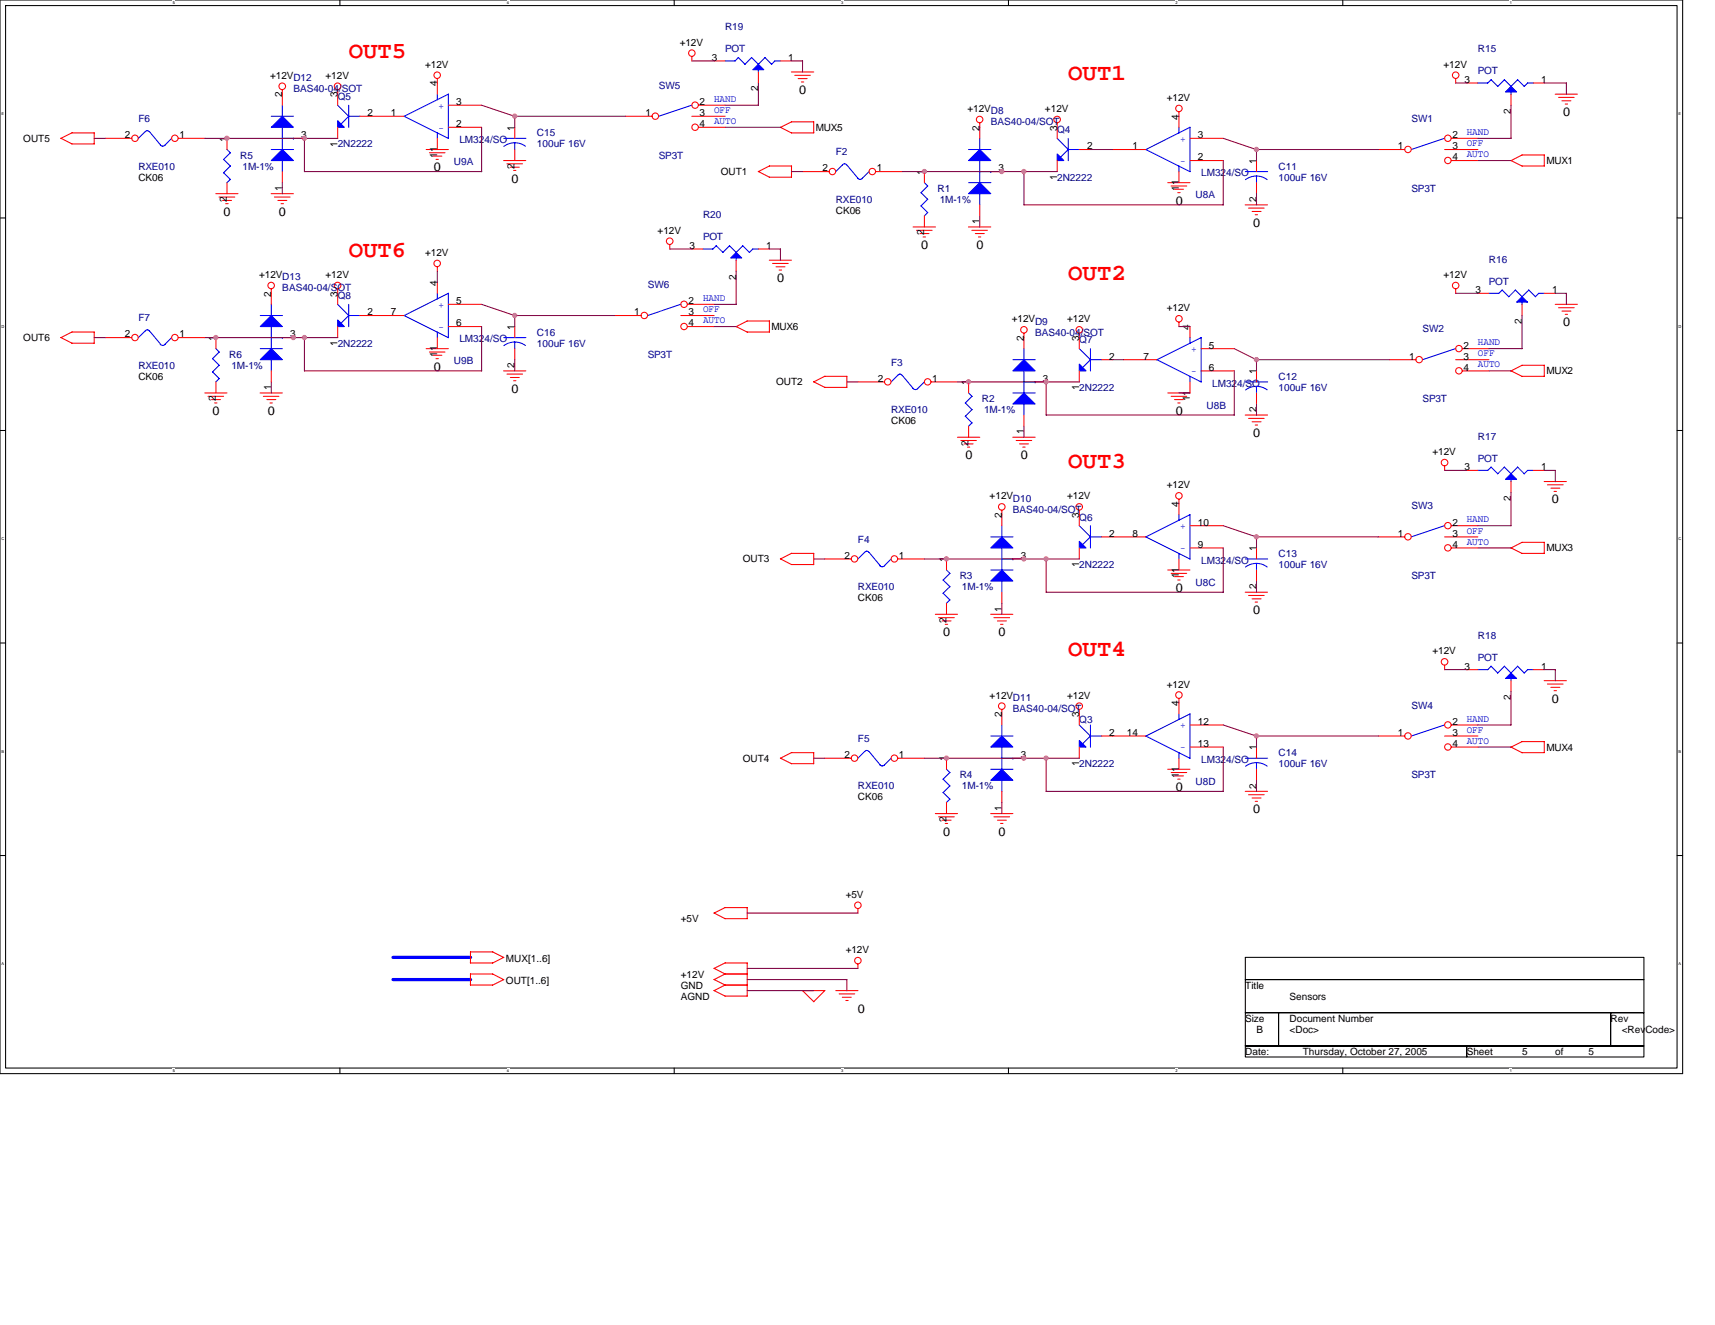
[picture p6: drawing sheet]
<svg xmlns="http://www.w3.org/2000/svg" width="279mm" height="216mm" viewBox="0 0 279 216" stroke-linecap="round" stroke-linejoin="round" font-family="sans-serif">
<path d="M0 0h274.1v174.9h-274.1zM.9 .9h272.3v173.1h-272.3z" fill="none" stroke="#000" stroke-width=".17"/>
<g fill="#fff">
<path d="M28.1 .1h.4v.7h-.4z"/>
<path d="M28.1 174.1h.4v.7h-.4z"/>
</g>
<path d="M55.4 0v.9M55.4 174v.9" fill="none" stroke="#000" stroke-width=".17"/>
<g fill="#fff">
<path d="M82.6 .1h.3v.7h-.3z"/>
<path d="M82.6 174.1h.3v.7h-.3z"/>
</g>
<path d="M109.8 0v.9M109.8 174v.9" fill="none" stroke="#000" stroke-width=".17"/>
<g fill="#fff">
<path d="M137.1 .1h.3v.7h-.3z"/>
<path d="M137.1 174.1h.3v.7h-.3z"/>
</g>
<path d="M164.3 0v.9M164.3 174v.9" fill="none" stroke="#000" stroke-width=".17"/>
<g fill="#fff">
<path d="M191.5 .1h.4v.7h-.4z"/>
<path d="M191.5 174.1h.4v.7h-.4z"/>
</g>
<path d="M218.8 0v.9M218.8 174v.9" fill="none" stroke="#000" stroke-width=".17"/>
<g fill="#fff">
<path d="M246 .1h.3v.7h-.3z"/>
<path d="M246 174.1h.3v.7h-.3z"/>
<path d="M.2 18.2h.4v.7h-.4z"/>
<path d="M273.5 18.2h.4v.7h-.4z"/>
<path d="M.2 52.8h.5v.7h-.5z"/>
<path d="M273.5 52.8h.4v.7h-.4z"/>
</g>
<path d="M0 35.5h.9M273.2 35.5h.9" fill="none" stroke="#000" stroke-width=".17"/>
<g fill="#fff">
<path d="M.2 87.4h.5v.7h-.5z"/>
<path d="M273.5 87.4h.4v.7h-.4z"/>
</g>
<path d="M0 70.1h.9M273.2 70.1h.9" fill="none" stroke="#000" stroke-width=".17"/>
<g fill="#fff">
<path d="M.2 122.1h.4v.7h-.4z"/>
<path d="M273.5 122.1h.4v.7h-.4z"/>
</g>
<path d="M0 104.8h.9M273.2 104.8h.9" fill="none" stroke="#000" stroke-width=".17"/>
<g fill="#fff">
<path d="M.2 156.7h.4v.7h-.4z"/>
<path d="M273.5 156.7h.4v.7h-.4z"/>
</g>
<path d="M0 139.4h.9M273.2 139.4h.9M202.9 156h64.9v3.6h-64.9zM202.9 159.6h64.9v5.4h-64.9zM202.9 165h5.4v5.4h-5.4zM202.9 170.4h36.1v1.8h-36.1zM208.3 165h54.1v5.4h-54.1zM239 170.4h28.8v1.8h-28.8zM262.4 165h5.4v5.4h-5.4z" fill="none" stroke="#000" stroke-width=".17"/>
<g fill="none" stroke="#f00" stroke-width=".17">
<path d="M46 14.6v2.5M55 14.6v2.5M58.6 18.9h7.2M71.2 12.8v2.5M73 17.1h5.5M101.9 18.9h4.3M112.7 9.2v.7M112.7 18.9h5.4M113.8 17.1h4.3M116.3 9.9h1.8M123.5 11.7v1.8M127.1 9.9h1.8"/>
<path d="M128.9 11.7h3.7M128.9 19.9l3.7-.1v1.9h-3.7M128.9 19.9l-1.8 .9M129.5 12.3h2.5M130 12.8h1.5M130.6 13.4h.3M192.1 18.2v2.5M237.2 12.8v.7M239 13.5h1.8M246.2 15.3v1.8M249.8 13.5h1.8M253.4 15.3h3.6"/>
<path d="M253.9 15.9h2.6M254.5 16.4h1.4M255 17h.4M9.9 22.5l1.8 1M11.7 21.7h3.7l-.1 1.8h-3.6M11.7 21.6l-1.8 .9M17.1 22.5h4.4M29 22.5h4.4M35.2 31.6h3.6M35.7 32.1h2.5M36.3 32.7h1.4M36.8 33.2h.4"/>
<path d="M37 22.5v1.9M37 29.8v1.8M44.2 31.6h3.6M44.7 32.1h2.6M45.3 32.7h1.4M45.8 33.2h.4M46 28v1.8M47.8 22.5h1.8M55 20.7v1.8M69.4 24.4h3.6M70 24.9h2.5M70.5 25.4h1.5"/>
<path d="M71 26h.4M71.2 22.5v1.9M73 20.7h5.5M82 26.2h3.7M82.6 26.7h2.5M83.1 27.2h1.5M83.7 27.8h.4M83.9 20.7v1.8M83.9 24.4v1.8M109.1 39.9v.7M113.8 20.7h4.3M123.5 27.9l1.8 1"/>
<path d="M127.1 20.7l1.9 1M128.9 27.1v1.8h-3.6M129 27.1l-3.6-.1-1.9 1M130.7 28h4.4M142.7 28h4.3M148.8 37h3.6M149.3 37.5h2.5M149.9 38.1h1.4M150.4 38.6h.4M150.6 28v1.8M150.6 35.2v1.8M157.8 37h3.6"/>
<path d="M158.3 37.5h2.6M158.9 38.1h1.5M159.4 38.6h.4M159.6 20v2.5M159.6 33.4v1.8M161.4 28h1.8M172.2 20v2.5M172.2 26.2v1.8M175.8 24.4h1.9M181.3 24.4h5.4M190.2 29.8h3.7M190.8 30.3h2.5"/>
<path d="M191.3 30.8h1.5M191.9 31.4h.4M192.1 28v1.8M193.9 26.2h5.4M193.9 22.5h5.4M202.9 33.4h3.6M203.4 33.9h2.6M204 34.5h1.4M204.5 35h.4M204.7 26.2v1.8M204.7 29.8v1.8M224.5 24.4h4.4"/>
<path d="M235.4 24.4h5.4M236.4 26.2h4.4M236.4 22.5h4.4M246.2 26.2l1.8 .9M248 27.1h3.6M251.6 25.2v1.9M251.6 25.3h-3.7l-1.8 .9M9.9 55l1.8 .9M9.9 55l1.8-.9h3.6v1.8M11.7 55.9h3.6M17.1 55h4.4M29 55h4.4"/>
<path d="M35.2 55v1.8M44.2 47.1v2.5M46 55h1.8M55 47.1v2.5M55 53.2v1.8M58.6 51.4h7.2M69.4 56.8h3.6M70 57.4h2.5M70.5 57.9h1.5M71 58.4h.4M71.2 43.5v.7M71.2 46v1.8"/>
<path d="M71.2 55v1.8M73 49.6h5.5M73 53.2h5.5M83.9 53.2v1.8M83.9 56.8v1.8M100.1 51.4h4.3M110.9 51.4h5.4M112 49.6h4.3M112 53.2h4.3M112.7 40.6h1.8M119.9 42.4v1.8M119.9 53.2l1.9 .9"/>
<path d="M121.7 52.3h3.6l.1 1.8h-3.7M121.7 52.3l-1.8 .9M123.5 40.6h1.8M125.3 42.4h3.6M125.9 42.9h2.5M126.4 43.5h1.5M126.9 44h.4M166.8 54.3v2.5M175.8 54.3v2.5M179.5 58.6h1.8M183 58.6h5.5M192.1 52.5v.7"/>
<path d="M193.9 53.2v1.8M195.7 56.8h5.4M226.3 58.6h4.4M237.2 47.1v.7M237.2 58.6h5.4M238.2 56.8h4.4M240.8 47.8h1.8M248 49.6v1.8M251.6 47.8h1.8M253.4 49.6h3.6M253.9 50.1h2.6M254.5 50.7h1.4"/>
<path d="M255 51.2h.4M33.4 64h3.6M33.9 64.6h2.5M34.5 65.1h1.4M35 65.7h.3M35.2 62.2v1.8M42.4 64h3.6M42.9 64.6h2.5M43.5 65.1h1.4M44 65.7h.4M44.2 60.4v1.8M82 60.4h3.7"/>
<path d="M82.6 61h2.5M83.1 61.5h1.5M83.7 62h.4M134.4 61.3h3.6M134.4 61.3l-1.8 .9M138 61.3v1.8h-3.7l-1.8-.9M139.8 62.2h4.3M151.7 62.2h4.3M156 71.2h3.6M156.5 71.8h2.6M157.1 72.3h1.4M157.6 72.9h.4"/>
<path d="M157.8 62.2v1.8M157.8 69.4v1.8M165 71.2h3.6M165.5 71.8h2.6M166.1 72.3h1.5M166.6 72.9h.4M166.8 67.6v1.8M168.6 62.2h1.8M175.8 60.4v1.8M190.8 64.6h2.5M191.3 65.1h1.5M191.9 65.7h.4"/>
<path d="M193.9 62.2v1.8h-3.7M195.7 60.4h5.4M202.9 67.6h3.6M203.4 68.2h2.6M204 68.7h1.4M204.5 69.3h.4M204.7 60.4v1.8M204.7 64v1.8M235.4 75.9v.8M238.2 60.4h4.4M239 76.6h1.8M246.2 78.5v1.8"/>
<path d="M248 61.3h3.6M249.8 76.6h1.8M251.6 78.5h3.6M251.6 61.3v-1.8h-3.7l-1.8 1 1.9 .8M252.1 79h2.6M252.7 79.5h1.4M127.1 91.1l1.8 .9M128.9 90.2h3.7v1.8h-3.7M129 90.1l-1.9 1M134.4 91.1h4.3M146.3 91.1h4.3M154.2 91.1v1.8"/>
<path d="M154.2 98.3v1.8M163.2 83.1v2.6M163.2 96.5v1.8M165 91.1h1.8M175.8 83.1v2.6M175.8 89.3v1.8M179.5 87.5h7.2M190.2 92.9h3.7M190.8 93.4h2.5M191.3 94h1.5M191.9 94.5h.4M192.1 81.3v2.6"/>
<path d="M192.1 91.1v1.8M193.9 85.7h5.4M193.9 89.3h5.4M202.9 96.5h3.6M203.4 97h2.6M204 97.6h1.4M204.5 98.1h.4M204.7 89.3v1.8M204.7 92.9v1.8M224.5 87.5h4.4M235.4 87.5h5.4M236.4 85.7h4.4"/>
<path d="M236.4 89.3h4.4M246.2 89.3l1.8 .9M248 90.2h3.6M251.6 88.3v1.9M251.6 88.4h-3.7l-1.8 .9M253.2 80.1h.4M152.4 100.1h3.6M152.9 100.6h2.6M153.5 101.2h1.4M154 101.7h.4M161.4 100.1h3.6M161.9 100.6h2.6"/>
<path d="M162.5 101.2h1.5M163 101.7h.4M163.2 115.6v2.5M175.8 115.6v2.5M179.5 119.9h7.2M192.1 113.8v2.5M193.9 118.1h5.4M224.5 119.9h4.4M235.4 108.4v.7M235.4 119.9h5.4M236.4 118.1h4.4M239 109.1h1.8"/>
<path d="M246.2 110.9v1.8M249.8 109.1h1.8M251.6 110.9h3.6M252.1 111.5h2.6M252.7 112h1.4M253.2 112.5h.4M127.1 123.5l1.8 .9M128.9 124.4h3.7M128.9 122.6h3.7v1.9M129 122.6l-1.9 .9M134.4 123.5h4.3M146.3 123.5h4.3"/>
<path d="M152.4 132.6h3.6M152.9 133.1h2.6M153.5 133.6h1.4M154 134.2h.4M154.2 123.5v1.8M154.2 130.7v1.9M161.4 132.6h3.6M161.9 133.1h2.6M162.5 133.6h1.5M163 134.2h.4M163.2 128.9v1.8M165 123.5h1.8"/>
<path d="M175.8 121.7v1.8M190.2 125.3h3.7M190.8 125.9h2.5M191.3 126.4h1.5M191.9 127h.4M192.1 123.5v1.8M193.9 121.7h5.4M202.9 128.9h3.6M203.4 129.5h2.6M204 130h1.4M204.5 130.6h.4M204.7 121.7v1.8"/>
<path d="M204.7 125.3v1.8M236.4 121.7h4.4M248 122.6h3.6M251.6 120.8v1.8M251.6 120.8h-3.6l-1.8 .9 1.8 1M76.6 156.9h3.7M76.6 158.7v1.8M76.6 158.7h3.7l1.8 .9M82.1 156l-1.9 .9M82.1 159.6l-1.9 .9M82.1 156l-1.8-.9h-3.7v1.8M116.3 148.8l1.8 .9h3.6"/>
<path d="M118.1 156.9h3.7l-.1 5.4M118.1 147.9h3.6v1.8M118.2 158.7l-1.9 .9 1.8 .9h3.7M118.2 156.9l-1.9 .9 1.8 .9h3.7M118.2 147.9l-1.9 .9M139.8 148.1v.7M139.8 157.1v.7M76.6 160.5h3.7M118.2 160.5l-1.9 .9 1.8 .9h3.6M134.4 161.4h-3.7l1.9 1.8M134.4 161.4l-1.8 1.8M136.2 161.4h3.6"/>
<path d="M136.7 161.9h2.6M137.2 162.5h1.5M137.8 163h.4"/>
<circle cx="46" cy="14.1" r=".54"/>
<circle cx="55" cy="14.1" r=".54"/>
<circle cx="71.2" cy="12.3" r=".53"/>
<circle cx="106.8" cy="18.9" r=".52"/>
<circle cx="112.7" cy="8.7" r=".53"/>
<circle cx="113.2" cy="17.1" r=".52"/>
<circle cx="159.6" cy="19.5" r=".53"/>
<circle cx="172.2" cy="19.5" r=".54"/>
<circle cx="192.1" cy="17.7" r=".53"/>
<circle cx="237.2" cy="12.3" r=".53"/>
<circle cx="22" cy="22.5" r=".52"/>
<circle cx="28.5" cy="22.5" r=".52"/>
<circle cx="109.1" cy="39.3" r=".54"/>
<circle cx="113.2" cy="20.7" r=".52"/>
<circle cx="135.6" cy="28" r=".52"/>
<circle cx="142.1" cy="28" r=".52"/>
<circle cx="229.4" cy="24.4" r=".52"/>
<circle cx="235.9" cy="26.2" r=".52"/>
<circle cx="235.9" cy="22.5" r=".52"/>
<circle cx="22" cy="55" r=".52"/>
<circle cx="28.5" cy="55" r=".52"/>
<circle cx="44.2" cy="46.5" r=".53"/>
<circle cx="55" cy="46.5" r=".54"/>
<circle cx="71.2" cy="42.9" r=".53"/>
<circle cx="105" cy="51.4" r=".52"/>
<circle cx="111.4" cy="49.6" r=".52"/>
<circle cx="111.4" cy="53.2" r=".52"/>
<circle cx="166.8" cy="53.7" r=".53"/>
<circle cx="175.8" cy="53.7" r=".53"/>
<circle cx="192.1" cy="51.9" r=".53"/>
<circle cx="231.2" cy="58.6" r=".52"/>
<circle cx="237.2" cy="46.5" r=".53"/>
<circle cx="237.7" cy="56.8" r=".52"/>
<circle cx="144.6" cy="62.2" r=".52"/>
<circle cx="151.1" cy="62.2" r=".52"/>
<circle cx="235.3" cy="75.4" r=".54"/>
<circle cx="237.7" cy="60.4" r=".52"/>
<circle cx="139.2" cy="91.1" r=".52"/>
<circle cx="145.7" cy="91.1" r=".52"/>
<circle cx="163.2" cy="82.6" r=".54"/>
<circle cx="175.8" cy="82.6" r=".53"/>
<circle cx="192.1" cy="80.8" r=".53"/>
<circle cx="229.4" cy="87.5" r=".52"/>
<circle cx="235.9" cy="89.3" r=".52"/>
<circle cx="235.9" cy="85.7" r=".52"/>
<circle cx="163.2" cy="115.1" r=".54"/>
<circle cx="175.8" cy="115.1" r=".53"/>
<circle cx="192.1" cy="113.2" r=".53"/>
<circle cx="229.4" cy="119.9" r=".52"/>
<circle cx="235.3" cy="107.8" r=".54"/>
<circle cx="235.9" cy="118.1" r=".52"/>
<circle cx="139.2" cy="123.5" r=".52"/>
<circle cx="145.7" cy="123.5" r=".52"/>
<circle cx="235.9" cy="121.7" r=".52"/>
<circle cx="139.8" cy="156.5" r=".53"/>
<circle cx="139.8" cy="147.5" r=".53"/>
</g>
<g fill="none" stroke="#00f" stroke-width=".17">
<path d="M44.2 18.9h3.6M46 17.1v1.9M55 17.1l1.8 1.9M56.8 17.1v3.7M58.6 18.9h-1.8l-1.3 1.3M65.8 18.9l7.3 3.7M71.2 15.3v1M73 15.3v7.2M73 15.3l-7.2 3.7M112.7 17.1l-5.4 1.8M118.1 9.9h1.7l.5-.5 1.1 1.1M123.5 10.5l-1.1-1.1-1.1 1.1"/>
<path d="M123.5 11.4v.3M124.6 9.4l1.1 1.1M124.6 9.4l-1.1 1.1M127.1 9.9h-.9l-.5 .6M240.7 13.5h1.7M242.9 13l1.1 1.1 1.1-1.1M242.9 13l-.5 .5M245.1 13l1 1.1 1.1-1.1M246.2 15v.4M247.2 13l1.1 1.1 .6-.6M248.9 13.5h.9M23.6 21.5l-1.1 1.1"/>
<path d="M23.7 21.5l.3-.2 .3 .2M24.4 21.5l1.8 2.2M26.1 23.6a.51 .51 0 0 0 .8 0M28 22.5l-1.1 1.2M36.4 28.2l1.1 1.1M37 24.4l.5 .5M37.5 24.9l-1.1 1.1 1.1 1.1M37.5 27.1l-1.1 1.1M37.5 29.2l-.5 .6M44.2 24.4h3.6M46 22.5h1.8M46 20.7v3.7"/>
<path d="M46 26.1v1.9M47.8 22.5h.1M71.2 21.7v.9M82.1 22.5h3.6M83.9 23.3v1.1M85.6 23.8l-1-.4-.8-.1-1.1 .2-.6 .4M137.9 26.9l-.1-.2h-.4l-1.3 1.3M138 26.9l1.8 2.2M139.7 29l.4 .2 .4-.1M141.6 28l-1.1 1.1M150.6 29.8l.6 .5M151.1 30.3l-1.1 1.1 1.2 1.1"/>
<path d="M151.1 32.5l-1.1 1.1 1.2 1M151.1 34.6l-.5 .6M157.8 29.8h3.6M157.8 24.4h3.6M159.6 22.5v1.9M159.6 26.2v3.6M159.6 31.5v1.9M159.6 28h1.8M161.4 28h.1M172.2 22.5l1.9 1.9M174 22.5v3.7M175.9 24.4h-1.9l-1.2 1.2"/>
<path d="M186.7 24.4l7.2 3.6v-7.3l-7.3 3.7M192.1 20.7v1M192.1 27.1v.9M202.9 28h3.6M202.9 29.3a2.93 2.93 0 0 1 3.5 0M204.7 28.7v1.1M235.4 22.5l-5.5 1.9M24.3 53.9l-.1-.1h-.4l-1.3 1.2M24.4 53.9l1.8 2.2M26.1 56.1l.4 .2 .4-.2M28 55l-1.1 1.1M35.2 56.8l.5 .6"/>
<path d="M35.7 57.4l-1.1 1.1 1.1 1M35.7 59.5l-1.1 1.1 1.1 1.1M42.4 56.8h3.6M42.4 51.4h3.6M44.2 49.6v1.8M44.2 53.2v3.6M44.2 58.6v1.8M44.2 55h1.8M46 55h.1M55 49.6l1.8 1.8M56.8 49.6v3.6M58.6 51.4h-1.8l-1.3 1.3"/>
<path d="M65.8 51.4l7.2-3.6v7.2M65.8 51.4l7.3 3.6M71.2 47.8v.9M71.2 54.1v.9M82.1 55h3.6M83.9 55.7v1.1M85.6 56.3l-1-.5-.8-.1-1.1 .3-.6 .3M110.9 49.6l-5.4 1.8M114.5 40.6h1.6M116.1 40.6l.6-.6 1.1 1.1M119.9 41.1l-1.1-1.1-1 1.1M119.9 42v.4"/>
<path d="M122.1 41.1l-1.1-1.1-1.1 1.1M123.5 40.6h-.9l-.5 .5M165 58.6h3.7M166.8 56.8v1.8M175.8 56.8l1.9 1.8M177.7 56.8v3.7M179.5 58.6h-1.8l-1.3 1.3M193.9 55v.9M195.7 55l-7.3 3.6M195.7 55v7.3l-7.2-3.7M237.2 56.8l-5.4 1.8M242.5 47.8h1.7"/>
<path d="M244.7 47.2l1.1 1.1M244.7 47.3l-.5 .5M246.9 47.2l1.1 1.1M246.9 47.3l-1.1 1.1M248 49.2v.4M250.1 48.3l-1.1-1.1-1.1 1.2M250.7 47.8h.9M250.7 47.8l-.6 .6M35.7 61.7l-.5 .6M146.3 61.2l-1.1 1.1M146.3 61.2l.3-.2 .3 .2M147 61.2l1.8 2.1"/>
<path d="M148.7 63.3l.4 .2 .4-.2M150.6 62.2l-1.1 1.1M157.3 65.7l1.1 1.1-1.2 1M157.3 67.8l1.1 1.1-.6 .6M157.8 64l.6 .6-1.2 1.1M165 64h3.7M166.8 62.2h1.9M166.8 60.4v3.6M166.8 65.8v1.8M168.6 62.2h.1M193.9 61.3v1M202.9 62.2h3.6"/>
<path d="M204.7 62.9v1.2M206.4 63.5a2.94 2.94 0 0 0-3.5 0M242.9 76.1l1.1 1.1M242.9 76.1l-.5 .5h-1.7M245.1 76.1l1.1 1.1M245.1 76.1l-1.1 1.1M246.2 78.1v.4M247.2 76.1l1.1 1.1M247.2 76.1l-1.1 1.1M248.9 76.6h.9M248.9 76.6l-.6 .6M141.5 90l-.1-.1h-.4l-1.3 1.2"/>
<path d="M141.6 90l1.8 2.2M143.3 92.2l.4 .2 .4-.2M145.2 91.1l-1.1 1.1M153.6 94.5l1.2 1.1-1.2 1.1M153.6 96.7l1.2 1.1-.6 .5M154.2 92.9l.6 .6-1.2 1M161.4 92.9h3.6M161.4 87.5h3.6M163.2 85.7v1.8M163.2 89.3v3.6M163.2 94.7v1.8M163.2 91.1h1.8"/>
<path d="M165 91.1h.1M175.8 85.7l1.9 1.8M177.7 87.5h1.8M177.7 85.7v3.6M177.7 87.5l-1.3 1.3M192.1 83.9v.9M192.1 90.2v.9M193.9 91.1v-7.2l-7.3 3.6 7.3 3.6M202.9 91.1h3.6M202.9 92.4a2.93 2.93 0 0 1 3.5 0M204.7 91.8v1.1M235.4 85.6l-5.5 1.9"/>
<path d="M161.4 119.9h3.6M163.2 118.1v1.9M175.8 118.1l1.9 1.9M177.7 118.1v3.7M177.7 119.9l-1.3 1.3M177.7 119.9h1.8M192.1 116.3v.9M235.4 118.1l-5.5 1.8M240.7 109.1h1.7M242.9 108.5l1.1 1.2 1.1-1.1M242.9 108.6l-.5 .5M245.1 108.5l1 1.2 1.1-1.1"/>
<path d="M246.2 110.6v.3M247.2 108.5l1.1 1.2 .6-.6M248.9 109.1h.9M140.9 122.4l-1.2 1.2M140.9 122.4l.3-.1 .3 .1M141.6 122.4l1.8 2.3M145.2 123.5l-1.1 1.1a.51 .51 0 0 1-.8 0M153.6 127l1.2 1.1M154.2 125.3l.6 .6-1.2 1.1M154.7 128.1l-1.1 1.1 1.2 1M154.7 130.2l-.5 .6M161.4 125.3h3.6"/>
<path d="M163.2 121.7v3.6M163.2 127.1v1.8M163.2 123.5h1.8M165 123.5h.1M192.1 122.6v1M193.9 123.5v-7.2l-7.3 3.7 7.3 3.6M202.9 123.5h3.6M204.7 124.3v1.1M206.4 124.8a2.94 2.94 0 0 0-3.5 .1"/>
</g>
<g fill="#00f" stroke="#00f" stroke-width=".17">
<path d="M122.6 11.4l.9-.9 .9 .9z" fill-rule="evenodd"/>
<path d="M246.2 14.1l.9 .9h-1.8z" fill-rule="evenodd"/>
<path d="M247.1 49.2l.9-.9 .9 .9z" fill-rule="evenodd"/>
<path d="M157.8 31.6l1.8-1.8 1.8 1.8z" fill-rule="evenodd"/>
<path d="M157.8 26.2l1.8-1.8 1.8 1.8z" fill-rule="evenodd"/>
<path d="M246.2 109.7l.9 .9h-1.8z" fill-rule="evenodd"/>
<path d="M163.2 92.9l1.8 1.8h-3.6z" fill-rule="evenodd"/>
<path d="M161.4 89.3l1.8-1.8 1.8 1.8z" fill-rule="evenodd"/>
<path d="M44.2 56.8l1.8 1.8h-3.6z" fill-rule="evenodd"/>
<path d="M42.4 53.2l1.8-1.8 1.8 1.8z" fill-rule="evenodd"/>
<path d="M55 52.1l1.1 1.1h-1.1z" fill-rule="evenodd"/>
<path d="M55 19.7l1.1 1h-1.1z" fill-rule="evenodd"/>
<path d="M172.2 25.1l1.1 1.1h-1.1z" fill-rule="evenodd"/>
<path d="M119.9 41.1l.9 .9h-1.8z" fill-rule="evenodd"/>
<path d="M175.8 59.3l1.1 1.1h-1.1z" fill-rule="evenodd"/>
<path d="M175.8 88.2l1.1 1.1h-1.1z" fill-rule="evenodd"/>
<path d="M246.2 77.2l.9 .9h-1.8z" fill-rule="evenodd"/>
<path d="M175.8 120.6l1.1 1.1h-1.1z" fill-rule="evenodd"/>
<path d="M46 24.4l1.8 1.8h-3.6z" fill-rule="evenodd"/>
<path d="M44.2 20.7l1.8-1.8 1.8 1.8z" fill-rule="evenodd"/>
<path d="M163.2 125.3l1.8 1.8h-3.6z" fill-rule="evenodd"/>
<path d="M163.2 119.9l1.8 1.8h-3.6z" fill-rule="evenodd"/>
<path d="M166.8 64l1.8 1.8h-3.6z" fill-rule="evenodd"/>
<path d="M166.8 58.6l1.8 1.8h-3.6z" fill-rule="evenodd"/>
</g>
<path d="M64 159.6h12.7M64 156h12.7" fill="none" stroke="#00f" stroke-width=".53"/>
<g fill="none" stroke="#800040" stroke-width=".17">
<path d="M78.5 17.1l5.4 1.9M101.9 18.9h-18v1.9M112.7 9.9h3.7M123.5 13.5v3.7l-5.4-.1M128.9 9.9h1.9M130.7 9.9v1.8M237.2 13.5h1.8M246.2 17.1v5.5M251.6 13.5h3.6M255.2 13.5v1.9M15.3 22.5h1.9M33.4 22.5h21.6"/>
<path d="M46 29.8v1.8M78.5 20.7v7.3h-28.9v-5.5M118.1 20.7h9.1M128.9 28h1.9M147 28h25.3M159.6 35.2v1.8M177.7 24.4h3.6M199.3 26.2v7.2h-32.5v-5.4M199.3 22.5l5.4 1.9M204.7 31.6v1.8M224.6 24.4h-19.9v1.8M240.8 22.5h5.4"/>
<path d="M240.8 26.2h5.4M15.3 55h1.9M33.4 55h21.6M71.2 44.2v1.8M78.5 53.2v7.3l-28.9-.1v-5.4M78.5 49.6l5.4 1.8M83.9 58.6v1.9M100.1 51.4h-16.2v1.8M109.1 40.6h3.6M116.3 53.2h3.7M119.9 44.2v5.4h-3.6M125.3 40.6h1.9l-.1 1.8"/>
<path d="M181.3 58.6h1.8M192.1 53.2h1.8M201.1 56.8l3.6 1.8M226.4 58.6h-21.7v1.9M237.2 47.8h3.6M248 51.4v5.4h-5.5M253.4 47.8h1.8M255.2 47.8v1.8M44.2 62.2v1.9M138 62.2h1.8M156 62.2h19.9M166.8 69.4v1.9"/>
<path d="M170.4 62.2v5.4M170.4 67.6h30.7M192 64h1.9M201.1 60.4v7.2M204.7 65.8v1.8M235.4 76.6h3.6M242.6 60.4h3.6M251.6 76.6h1.8M253.4 76.6v1.9M132.6 91.1h1.8M150.6 91.1h25.3M163.2 98.3v1.8"/>
<path d="M170.4 96.5h28.9M170.4 91.1v5.4M199.3 89.3v7.2M199.3 85.7l5.4 1.8M204.7 94.7v1.8M224.6 87.5h-19.9v1.8M240.7 85.7h5.5M240.8 89.3h5.4M246.2 80.3v5.4M199.3 118.1l5.4 1.9M224.6 119.9h-19.9v1.9M235.4 109.1h3.6"/>
<path d="M240.7 118.1h5.5M246.2 112.7v5.5M251.6 109.1h1.8M253.4 109.1v1.8M132.6 123.5h1.8M150.6 123.5h25.3M163.2 130.7v1.9M170.4 123.5v5.5M170.4 128.9h28.9M199.3 121.7v7.3M204.7 127.1v1.9M240.8 121.7h5.4"/>
<path d="M121.7 157.8h18.1M121.7 159.6h16.3M121.7 148.8h18.1M138 159.6v1.8M121.7 161.4h10.9"/>
</g>
<g fill="#f0f" stroke="#f0f" stroke-width=".17">
<circle cx="166.8" cy="27.9" r=".35"/>
<circle cx="204.7" cy="24.3" r=".35"/>
<circle cx="49.6" cy="22.5" r=".35"/>
<circle cx="83.8" cy="18.9" r=".35"/>
<circle cx="83.8" cy="51.4" r=".35"/>
<circle cx="37" cy="22.5" r=".35"/>
<circle cx="150.6" cy="27.9" r=".35"/>
<circle cx="163.2" cy="27.9" r=".35"/>
<circle cx="170.4" cy="123.5" r=".35"/>
<circle cx="170.4" cy="62.2" r=".35"/>
<circle cx="157.8" cy="62.2" r=".35"/>
<circle cx="154.2" cy="91.1" r=".35"/>
<circle cx="170.4" cy="91.1" r=".35"/>
<circle cx="154.2" cy="123.5" r=".35"/>
<circle cx="35.2" cy="55" r=".35"/>
<circle cx="49.6" cy="55" r=".35"/>
<circle cx="47.8" cy="55" r=".35"/>
<circle cx="166.8" cy="91.1" r=".35"/>
<circle cx="166.8" cy="123.5" r=".35"/>
<circle cx="204.7" cy="87.5" r=".35"/>
<circle cx="204.7" cy="119.9" r=".35"/>
<circle cx="204.7" cy="58.6" r=".35"/>
</g>
<g font-size="3.8" fill="#f00">
<text x="56.8" y="9.5">OUT5</text>
<text x="174" y="13.1">OUT1</text>
<text x="56.8" y="41.9">OUT6</text>
<text x="174" y="45.6">OUT2</text>
<text x="174" y="76.2">OUT3</text>
<text x="174" y="106.8">OUT4</text>
</g>
<g font-size="2">
<text x="130.2" y="15.3">0</text>
<text x="254.7" y="18.9">0</text>
<text x="70.7" y="27.9">0</text>
<text x="83.3" y="29.7">0</text>
<text x="36.4" y="35.2">0</text>
<text x="45.4" y="35.2">0</text>
<text x="191.5" y="33.3">0</text>
<text x="150.1" y="40.6">0</text>
<text x="159.1" y="40.6">0</text>
<text x="204.2" y="37">0</text>
<text x="126.6" y="46">0</text>
<text x="254.7" y="53.2">0</text>
<text x="70.7" y="60.4">0</text>
<text x="83.3" y="64">0</text>
<text x="34.6" y="67.6">0</text>
<text x="43.6" y="67.6">0</text>
<text x="191.5" y="67.6">0</text>
<text x="204.2" y="71.2">0</text>
<text x="157.3" y="74.8">0</text>
<text x="166.3" y="74.8">0</text>
<text x="252.8" y="82">0</text>
<text x="191.5" y="96.5">0</text>
<text x="204.2" y="100.1">0</text>
<text x="153.6" y="103.7">0</text>
<text x="162.7" y="103.7">0</text>
<text x="252.8" y="114.5">0</text>
<text x="191.5" y="128.9">0</text>
<text x="153.6" y="136.1">0</text>
<text x="162.7" y="136.1">0</text>
<text x="204.2" y="132.5">0</text>
<text x="139.8" y="165">0</text>
</g>
<g font-size="1.6" fill="#000080">
<text x="118.1" y="4.9">R19</text>
<text x="118.1" y="8.5">POT</text>
<text x="240.8" y="8.5">R15</text>
<text x="47.8" y="15">BAS40-04/SOT</text>
<text x="55" y="16.3">Q5</text>
<text x="107.3" y="14.5">SW5</text>
<text x="240.8" y="12.1">POT</text>
<text x="22.5" y="19.9">F6</text>
<text x="74.8" y="23.3">LM324/SO</text>
<text x="87.5" y="22.2">C15</text>
<text x="161.4" y="20.4">BAS40-04/SOT</text>
<text x="172.2" y="21.7">Q4</text>
<text x="229.9" y="19.9">SW1</text>
<text x="22.5" y="27.6">RXE010</text>
<text x="39.1" y="25.8">R5</text>
<text x="39.5" y="27.6">1M-1%</text>
<text x="55" y="24">2N2222</text>
<text x="74" y="26.9">U9A</text>
<text x="87.5" y="24">100uF 16V</text>
<text x="107.3" y="25.8">SP3T</text>
<text x="136.2" y="25.3">F2</text>
<text x="172.2" y="29.4">2N2222</text>
<text x="195.7" y="28.7">LM324/SO</text>
<text x="208.3" y="27.6">C11</text>
<text x="208.3" y="29.4">100uF 16V</text>
<text x="114.5" y="35.6">R20</text>
<text x="136.2" y="33">RXE010</text>
<text x="152.8" y="31.2">R1</text>
<text x="153.1" y="33">1M-1%</text>
<text x="194.8" y="32.3">U8A</text>
<text x="229.9" y="31.2">SP3T</text>
<text x="114.5" y="39.2">POT</text>
<text x="46" y="47.5">BAS40-04/SOT</text>
<text x="105.5" y="46.9">SW6</text>
<text x="242.6" y="42.8">R16</text>
<text x="242.6" y="46.4">POT</text>
<text x="22.5" y="52.3">F7</text>
<text x="55" y="48.7">Q8</text>
<text x="37.3" y="58.3">R6</text>
<text x="55" y="56.5">2N2222</text>
<text x="74" y="59.4">U9B</text>
<text x="74.8" y="55.8">LM324/SO</text>
<text x="87.5" y="54.7">C16</text>
<text x="87.5" y="56.5">100uF 16V</text>
<text x="105.5" y="58.3">SP3T</text>
<text x="145.2" y="59.6">F3</text>
<text x="168.6" y="54.7">BAS40-04/SOT</text>
<text x="175.8" y="55.9">Q7</text>
<text x="231.8" y="54.1">SW2</text>
<text x="22.5" y="60.1">RXE010</text>
<text x="37.7" y="60.1">1M-1%</text>
<text x="160" y="65.5">R2</text>
<text x="175.8" y="63.7">2N2222</text>
<text x="197.5" y="63">LM324/SO</text>
<text x="208.3" y="61.9">C12</text>
<text x="208.3" y="63.7">100uF 16V</text>
<text x="231.8" y="65.5">SP3T</text>
<text x="145.2" y="67.3">RXE010</text>
<text x="160.3" y="67.3">1M-1%</text>
<text x="196.6" y="66.6">U8B</text>
<text x="240.8" y="71.6">R17</text>
<text x="240.8" y="75.2">POT</text>
<text x="165" y="83.5">BAS40-04/SOT</text>
<text x="229.9" y="83">SW3</text>
<text x="139.8" y="88.4">F4</text>
<text x="175.8" y="84.8">Q6</text>
<text x="156.4" y="94.4">R3</text>
<text x="175.8" y="92.6">2N2222</text>
<text x="194.8" y="95.4">U8C</text>
<text x="195.7" y="91.8">LM324/SO</text>
<text x="208.3" y="90.8">C13</text>
<text x="208.3" y="92.6">100uF 16V</text>
<text x="229.9" y="94.4">SP3T</text>
<text x="139.8" y="96.2">RXE010</text>
<text x="156.7" y="96.2">1M-1%</text>
<text x="240.8" y="104.1">R18</text>
<text x="240.8" y="107.7">POT</text>
<text x="165" y="116">BAS40-04/SOT</text>
<text x="175.8" y="117.8">Q3</text>
<text x="229.9" y="115.5">SW4</text>
<text x="139.8" y="120.9">F5</text>
<text x="175.8" y="125">2N2222</text>
<text x="195.7" y="124.3">LM324/SO</text>
<text x="208.3" y="123.2">C14</text>
<text x="208.3" y="125">100uF 16V</text>
<text x="139.8" y="128.6">RXE010</text>
<text x="156.4" y="126.8">R4</text>
<text x="156.7" y="128.6">1M-1%</text>
<text x="194.8" y="127.9">U8D</text>
<text x="229.9" y="126.8">SP3T</text>
</g>
<g font-size="1.6">
<text x="69.3" y="11">+12V</text>
<text x="110.7" y="7.5">+12V</text>
<text x="116" y="9.9">3</text>
<text x="128.4" y="9.9">1</text>
<text x="235.2" y="11">+12V</text>
<text x="44" y="12.8">+12VD12</text>
<text x="46" y="15.9" transform="rotate(-90 46 15.9)">2</text>
<text x="53" y="12.8">+12V</text>
<text x="55" y="15.9" transform="rotate(-90 55 15.9)">3</text>
<text x="71.2" y="14.1" transform="rotate(-90 71.2 14.1)">4</text>
<text x="74.3" y="17.1">3</text>
<text x="114" y="17.1">2</text>
<text x="123.5" y="14.9" transform="rotate(-90 123.5 14.9)">2</text>
<text x="190.1" y="16.5">+12V</text>
<text x="238.6" y="13.5">3</text>
<text x="251.1" y="13.5">1</text>
<text x="3.8" y="23.1">OUT5</text>
<text x="20.4" y="22.5">2</text>
<text x="29.2" y="22.5">1</text>
<text x="37" y="23.1" transform="rotate(-90 37 23.1)">1</text>
<text x="49.1" y="22.5">3</text>
<text x="55" y="23.9" transform="rotate(-90 55 23.9)">1</text>
<text x="59.9" y="18.9">2</text>
<text x="63.6" y="18.9">1</text>
<text x="74.3" y="20.7">2</text>
<text x="83.8" y="21.3" transform="rotate(-90 83.8 21.3)">1</text>
<text x="105.1" y="18.9">1</text>
<text x="114" y="20.7">4</text>
<text x="114" y="18.9">3</text>
<text x="132.9" y="21.3">MUX5</text>
<text x="157.6" y="18.3">+12VD8</text>
<text x="159.6" y="21.3" transform="rotate(-90 159.6 21.3)">2</text>
<text x="170.2" y="18.3">+12V</text>
<text x="172.2" y="21.3" transform="rotate(-90 172.2 21.3)">3</text>
<text x="192" y="19.5" transform="rotate(-90 192 19.5)">4</text>
<text x="195.1" y="22.5">3</text>
<text x="236.6" y="22.5">2</text>
<text x="246.1" y="18.5" transform="rotate(-90 246.1 18.5)">2</text>
<text x="22.5" y="29.4">CK06</text>
<text x="71.2" y="25.7" transform="rotate(-90 71.2 25.7)">11</text>
<text x="83.8" y="27.5" transform="rotate(-90 83.8 27.5)">2</text>
<text x="117.4" y="28.5">OUT1</text>
<text x="134" y="27.9">2</text>
<text x="142.9" y="27.9">1</text>
<text x="150.6" y="28.5" transform="rotate(-90 150.6 28.5)">1</text>
<text x="162.7" y="27.9">3</text>
<text x="172.2" y="29.3" transform="rotate(-90 172.2 29.3)">1</text>
<text x="177.1" y="24.3">2</text>
<text x="184.5" y="24.3">1</text>
<text x="195.1" y="26.1">2</text>
<text x="204.7" y="26.7" transform="rotate(-90 204.7 26.7)">1</text>
<text x="227.8" y="24.3">1</text>
<text x="236.6" y="26.1">4</text>
<text x="236.6" y="24.3">3</text>
<text x="251.9" y="26.7">MUX1</text>
<text x="37" y="32.9" transform="rotate(-90 37 32.9)">2</text>
<text x="46" y="31.1" transform="rotate(-90 46 31.1)">1</text>
<text x="136.2" y="34.9">CK06</text>
<text x="192" y="31.1" transform="rotate(-90 192 31.1)">11</text>
<text x="204.7" y="32.9" transform="rotate(-90 204.7 32.9)">2</text>
<text x="69.3" y="41.7">+12V</text>
<text x="107.1" y="38.1">+12V</text>
<text x="112.4" y="40.6">3</text>
<text x="124.8" y="40.6">1</text>
<text x="150.6" y="38.3" transform="rotate(-90 150.6 38.3)">2</text>
<text x="159.6" y="36.5" transform="rotate(-90 159.6 36.5)">1</text>
<text x="42.2" y="45.3">+12VD13</text>
<text x="53" y="45.3">+12V</text>
<text x="71.2" y="46.5" transform="rotate(-90 71.2 46.5)">4</text>
<text x="119.9" y="45.6" transform="rotate(-90 119.9 45.6)">2</text>
<text x="235.2" y="45.3">+12V</text>
<text x="240.4" y="47.8">3</text>
<text x="252.9" y="47.8">1</text>
<text x="44.2" y="48.3" transform="rotate(-90 44.2 48.3)">2</text>
<text x="55" y="48.3" transform="rotate(-90 55 48.3)">3</text>
<text x="59.9" y="51.4">2</text>
<text x="63.6" y="51.4">7</text>
<text x="74.3" y="49.6">5</text>
<text x="74.3" y="53.2">6</text>
<text x="83.8" y="53.7" transform="rotate(-90 83.8 53.7)">1</text>
<text x="103.3" y="51.4">1</text>
<text x="112.2" y="49.6">2</text>
<text x="112.2" y="53.2">4</text>
<text x="112.2" y="51.4">3</text>
<text x="125.7" y="53.8">MUX6</text>
<text x="164.8" y="52.5">+12VD9</text>
<text x="173.9" y="52.5">+12V</text>
<text x="190.1" y="50.7">+12V</text>
<text x="193.8" y="53.7" transform="rotate(-90 193.8 53.7)">4</text>
<text x="247.9" y="52.7" transform="rotate(-90 247.9 52.7)">2</text>
<text x="3.8" y="55.6">OUT6</text>
<text x="20.4" y="55">2</text>
<text x="29.2" y="55">1</text>
<text x="35.2" y="55.5" transform="rotate(-90 35.2 55.5)">1</text>
<text x="47.3" y="55">3</text>
<text x="55" y="56.4" transform="rotate(-90 55 56.4)">1</text>
<text x="71.2" y="58.2" transform="rotate(-90 71.2 58.2)">11</text>
<text x="83.8" y="60" transform="rotate(-90 83.8 60)">2</text>
<text x="166.8" y="55.5" transform="rotate(-90 166.8 55.5)">2</text>
<text x="175.8" y="55.5" transform="rotate(-90 175.8 55.5)">3</text>
<text x="180.7" y="58.6">2</text>
<text x="186.3" y="58.6">7</text>
<text x="197" y="56.8">5</text>
<text x="229.6" y="58.6">1</text>
<text x="238.4" y="56.8">2</text>
<text x="238.4" y="58.6">3</text>
<text x="22.5" y="61.9">CK06</text>
<text x="35.2" y="65.4" transform="rotate(-90 35.2 65.4)">2</text>
<text x="44.2" y="63.6" transform="rotate(-90 44.2 63.6)">1</text>
<text x="126.4" y="62.8">OUT2</text>
<text x="143" y="62.2">2</text>
<text x="151.9" y="62.2">1</text>
<text x="157.8" y="62.8" transform="rotate(-90 157.8 62.8)">1</text>
<text x="169.9" y="62.2">3</text>
<text x="175.8" y="63.6" transform="rotate(-90 175.8 63.6)">1</text>
<text x="193.8" y="65.4" transform="rotate(-90 193.8 65.4)">11</text>
<text x="197" y="60.4">6</text>
<text x="204.7" y="61" transform="rotate(-90 204.7 61)">1</text>
<text x="238.4" y="60.4">4</text>
<text x="251.9" y="61">MUX2</text>
<text x="145.2" y="69.1">CK06</text>
<text x="166.8" y="70.8" transform="rotate(-90 166.8 70.8)">1</text>
<text x="204.7" y="67.2" transform="rotate(-90 204.7 67.2)">2</text>
<text x="157.8" y="72.6" transform="rotate(-90 157.8 72.6)">2</text>
<text x="233.4" y="74.2">+12V</text>
<text x="238.6" y="76.6">3</text>
<text x="251.1" y="76.6">1</text>
<text x="161.2" y="81.4">+12VD10</text>
<text x="173.9" y="81.4">+12V</text>
<text x="190.1" y="79.6">+12V</text>
<text x="192" y="82.6" transform="rotate(-90 192 82.6)">4</text>
<text x="246.1" y="81.6" transform="rotate(-90 246.1 81.6)">2</text>
<text x="163.2" y="84.4" transform="rotate(-90 163.2 84.4)">2</text>
<text x="175.8" y="84.4" transform="rotate(-90 175.8 84.4)">3</text>
<text x="180.7" y="87.5">2</text>
<text x="184.5" y="87.5">8</text>
<text x="195.1" y="85.6">10</text>
<text x="195.1" y="89.3">9</text>
<text x="204.7" y="89.8" transform="rotate(-90 204.7 89.8)">1</text>
<text x="227.8" y="87.5">1</text>
<text x="236.6" y="85.6">2</text>
<text x="236.6" y="89.3">4</text>
<text x="236.6" y="87.5">3</text>
<text x="251.9" y="89.9">MUX3</text>
<text x="121" y="91.7">OUT3</text>
<text x="137.6" y="91.1">2</text>
<text x="146.5" y="91.1">1</text>
<text x="154.2" y="91.6" transform="rotate(-90 154.2 91.6)">1</text>
<text x="166.3" y="91.1">3</text>
<text x="175.8" y="92.4" transform="rotate(-90 175.8 92.4)">1</text>
<text x="192" y="94.2" transform="rotate(-90 192 94.2)">11</text>
<text x="139.8" y="98">CK06</text>
<text x="154.2" y="101.5" transform="rotate(-90 154.2 101.5)">2</text>
<text x="163.2" y="99.7" transform="rotate(-90 163.2 99.7)">1</text>
<text x="204.7" y="96" transform="rotate(-90 204.7 96)">2</text>
<text x="233.4" y="106.6">+12V</text>
<text x="161.2" y="113.8">+12VD11</text>
<text x="173.9" y="113.8">+12V</text>
<text x="190.1" y="112">+12V</text>
<text x="238.6" y="109.1">3</text>
<text x="251.1" y="109.1">1</text>
<text x="163.2" y="116.9" transform="rotate(-90 163.2 116.9)">2</text>
<text x="175.8" y="116.9" transform="rotate(-90 175.8 116.9)">3</text>
<text x="180.7" y="119.9">2</text>
<text x="183.6" y="119.9">14</text>
<text x="192" y="115.1" transform="rotate(-90 192 115.1)">4</text>
<text x="195.1" y="118.1">12</text>
<text x="227.8" y="119.9">1</text>
<text x="236.6" y="118.1">2</text>
<text x="236.6" y="119.9">3</text>
<text x="246.1" y="114.1" transform="rotate(-90 246.1 114.1)">2</text>
<text x="121" y="124.1">OUT4</text>
<text x="137.6" y="123.5">2</text>
<text x="146.5" y="123.5">1</text>
<text x="154.2" y="124.1" transform="rotate(-90 154.2 124.1)">1</text>
<text x="166.3" y="123.5">3</text>
<text x="175.8" y="124.9" transform="rotate(-90 175.8 124.9)">1</text>
<text x="195.1" y="121.7">13</text>
<text x="204.7" y="122.3" transform="rotate(-90 204.7 122.3)">1</text>
<text x="236.6" y="121.7">4</text>
<text x="251.9" y="122.3">MUX4</text>
<text x="139.8" y="130.4">CK06</text>
<text x="192" y="126.7" transform="rotate(-90 192 126.7)">11</text>
<text x="204.7" y="128.5" transform="rotate(-90 204.7 128.5)">2</text>
<text x="154.2" y="133.9" transform="rotate(-90 154.2 133.9)">2</text>
<text x="163.2" y="132.1" transform="rotate(-90 163.2 132.1)">1</text>
<text x="137.8" y="146.3">+5V</text>
<text x="110.9" y="150.3">+5V</text>
<text x="137.8" y="155.3">+12V</text>
<text x="82.4" y="156.8">MUX[1..6]</text>
<text x="82.4" y="160.4">OUT[1..6]</text>
<text x="110.9" y="159.3">+12V</text>
<text x="110.9" y="161.1">GND</text>
<text x="202.9" y="161.1">Title</text>
<text x="110.9" y="162.9">AGND</text>
<text x="202.9" y="166.5">Size</text>
<text x="210.1" y="166.5">Document Number</text>
<text x="210.1" y="162.9">Sensors</text>
<text x="262.4" y="166.5">Rev</text>
<text x="202.9" y="171.9">Date:</text>
<text x="204.7" y="168.3">B</text>
<text x="210.1" y="168.3">&lt;Doc&gt;</text>
<text x="212.3" y="171.9">Thursday, October 27, 2005</text>
<text x="239" y="171.9">Sheet</text>
<text x="248" y="171.9">5</text>
<text x="253.4" y="171.9">of</text>
<text x="258.8" y="171.9">5</text>
<text x="264.2" y="168.3">&lt;RevCode&gt;</text>
</g>
<g font-size="1.6" fill="#00f">
<text x="71.4" y="17.7">+</text>
<text x="116.3" y="16.6">HAND</text>
<text x="71.4" y="21.3">-</text>
<text x="116.3" y="20.2">AUTO</text>
<text x="116.3" y="18.4">OFF</text>
<text x="192.3" y="23.1">+</text>
<text x="239" y="23.8">OFF</text>
<text x="239" y="22">HAND</text>
<text x="192.3" y="26.7">-</text>
<text x="239" y="25.6">AUTO</text>
<text x="71.4" y="50.1">+</text>
<text x="71.4" y="53.8">-</text>
<text x="114.5" y="52.7">AUTO</text>
<text x="114.5" y="50.9">OFF</text>
<text x="114.5" y="49.1">HAND</text>
<text x="194.1" y="57.4">+</text>
<text x="240.8" y="59.9">AUTO</text>
<text x="240.8" y="58.1">OFF</text>
<text x="240.8" y="56.3">HAND</text>
<text x="194.1" y="61">-</text>
<text x="192.3" y="86.2">+</text>
<text x="192.3" y="89.8">-</text>
<text x="239" y="88.8">AUTO</text>
<text x="239" y="86.9">OFF</text>
<text x="239" y="85.1">HAND</text>
<text x="192.3" y="118.7">+</text>
<text x="239" y="119.4">OFF</text>
<text x="239" y="117.6">HAND</text>
<text x="192.3" y="122.3">-</text>
<text x="239" y="121.2">AUTO</text>
</g>
<g font-size=".6">
<text x="28.1" y=".7">5</text>
<text x="82.6" y=".7">4</text>
<text x="137.1" y=".7">3</text>
<text x="191.5" y=".7">2</text>
<text x="246" y=".7">1</text>
<text x=".2" y="18.8">E</text>
<text x="273.5" y="18.8">E</text>
<text x=".2" y="53.4">D</text>
<text x="273.5" y="53.4">D</text>
<text x=".2" y="88">C</text>
<text x="273.5" y="88">C</text>
<text x=".2" y="122.6">B</text>
<text x="273.5" y="122.6">B</text>
<text x=".2" y="157.3">A</text>
<text x="273.5" y="157.3">A</text>
<text x="28.1" y="174.7">5</text>
<text x="82.6" y="174.7">4</text>
<text x="137.1" y="174.7">3</text>
<text x="191.5" y="174.7">2</text>
<text x="246" y="174.7">1</text>
</g>
</svg>
